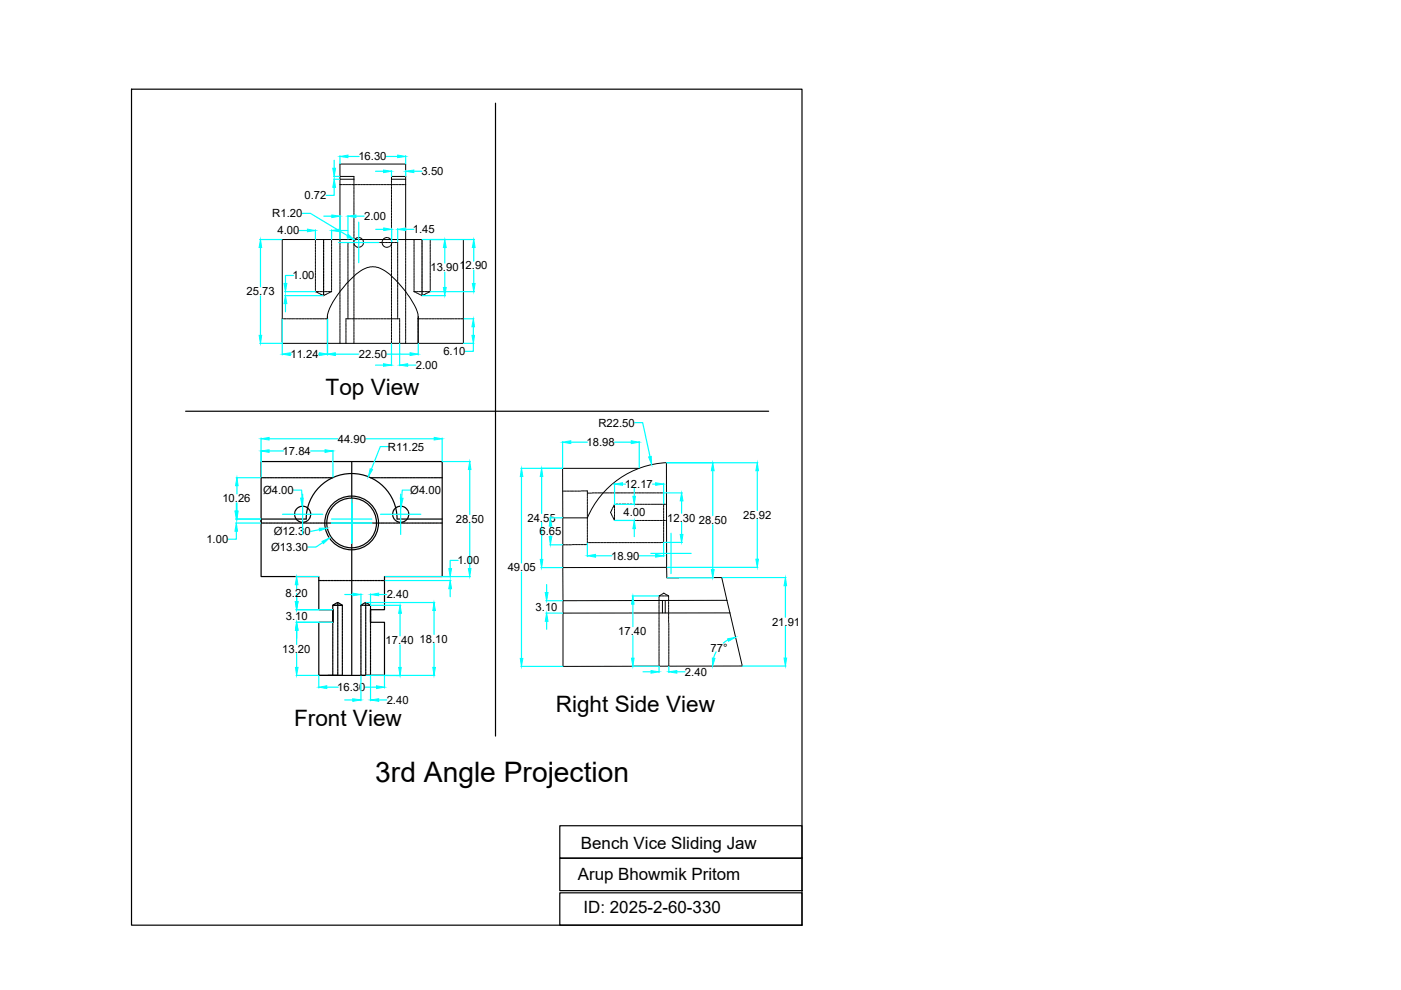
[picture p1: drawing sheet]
<svg xmlns="http://www.w3.org/2000/svg" width="297mm" height="210mm" viewBox="0 0 297 210" stroke-linecap="round" stroke-linejoin="round" font-family="sans-serif">
<!-- layer: 0 -->
<g fill="none" stroke="#000" stroke-width=".25">
<path d="M27.9 18.9h142.1v177.3h-142.1zM105.1 21.9v134.2M39.4 87.2h123.6M55.4 97.9h38.4v24.3h-12.3v7.1h-2.9v2.6h2.9v11.3h-13.9v-11.3h3v-2.6h-3v-7.1h-12.2zM55.4 110.1l9.5-.1a9.6 9.6 0 0 1 9.7-9.6 9.6 9.6 0 0 1 9.6 9.6l9.6 .1M118.7 175.1h51.3v6.8h-51.3zM118.7 189.3h51.3v6.9h-51.3zM118.7 182h51.3v6.8h-51.3z"/>
<circle cx="74.6" cy="110.9" r="5.7"/>
<circle cx="74.6" cy="110.9" r="5.3"/>
</g>
<!-- layer: shade -->
<g fill="none" stroke="#000" stroke-width=".25">
<path d="M68.6 50.8v.1M68.6 51v.2M68.6 51.3v.2M68.6 51.6v.2M68.6 52v.2M68.6 52.3v.2M68.6 52.6v.2M68.6 52.9v.3M68.6 53.2v.3M68.6 53.6v.2M68.6 53.9v.2M68.6 54.2v.2"/>
<path d="M68.6 54.5v.3M68.6 54.8v.3M68.6 55.2v.2M68.6 55.5v.2M68.6 55.8v.2M68.6 56.1v.2M68.6 56.5v.2M68.6 56.8v.2M68.6 57.1v.2M68.6 57.4v.2M68.6 57.7v.2M68.6 58.1v.2"/>
<path d="M68.6 58.4v.2M68.6 58.7v.2M68.6 59v.3M68.6 59.3v.2M68.6 59.7v.2M68.6 60v.2M89.5 50.8v.1M89.5 51v.2M89.5 51.3v.2M89.5 51.6v.2M89.5 52v.2M89.5 52.3v.2"/>
<path d="M89.5 52.6v.2M89.5 52.9v.3M89.5 53.2v.3M89.5 53.6v.2M89.5 53.9v.2M89.5 54.2v.2M89.5 54.5v.3M89.5 54.8v.3M89.5 55.2v.2M89.5 55.5v.2M89.5 55.8v.2M89.5 56.1v.2"/>
<path d="M89.5 56.5v.2M89.5 56.8v.2M89.5 57.1v.2M89.5 57.4v.2M89.5 57.7v.2M89.5 58.1v.2M89.5 58.4v.2M89.5 58.7v.2M89.5 59v.3M89.5 59.3v.2M89.5 59.7v.2M89.5 60v.2"/>
<path d="M68.6 60.3v.2M68.6 60.6v.3M68.6 60.9v.3M68.6 61.3v.2M68.6 61.6v.2M68.6 61.9v.2M68.6 62.2v.3M68.6 62.6v.1M89.5 60.3v.2M89.5 60.6v.3M89.5 60.9v.3M89.5 61.3v.2"/>
<path d="M89.5 61.6v.2M89.5 61.9v.2M89.5 62.2v.3M89.5 62.6v.1M55.4 97.9v3.4h.1M74.6 97.9v45.3M55.4 110.1v.8h.2M55.7 101.3h.2M55.7 110.9h.2M56 101.3h.2M56 110.9h.2M56.3 101.3h.2"/>
<path d="M56.3 110.9h.2M56.6 110.9h.2M56.6 101.3h.2M56.9 101.3h.2M57 110.9h.2M57.3 110.9h.2M57.3 101.3h.2M57.6 101.3h.2M57.6 110.9h.2M57.9 101.3h.2M57.9 110.9h.3M58.2 110.9h.2"/>
<path d="M58.2 101.3h.2M58.5 101.3h.2M58.6 110.9h.2M58.9 110.9h.2M58.9 101.3h.2M59.2 101.3h.2M59.2 110.9h.2M59.5 101.3h.2M59.5 110.9h.3M59.8 101.3h.3M59.8 110.9h.3M60.1 101.3h.3"/>
<path d="M60.2 110.9h.2M60.5 110.9h.2M60.5 101.3h.2M60.8 101.3h.2M60.8 110.9h.2M61.1 110.9h.3M61.1 101.3h.2M61.4 101.3h.2M61.5 110.9h.2M61.8 101.3h.2M61.8 110.9h.2M62.1 110.9h.2"/>
<path d="M62.1 101.3h.2M62.4 101.3h.2M62.4 110.9h.2M62.5 108.7v.3M62.5 109v.2M62.5 109.4l.1 .1M62.6 108.4l-.1 .2M62.6 109.7l.1 .1M62.7 108.1l-.1 .2M62.7 109.9l.2 .2M62.7 110.9h.2M62.7 101.3h.2"/>
<path d="M62.9 107.9l-.1 .2M62.9 110.2l.2 .1M63 101.3h.2M63.1 110.9h.2M63.1 107.7l-.1 .1M63.1 110.4l.2 .1M63.4 101.3h.2M63.4 107.5l-.2 .1M63.4 110.9h.2M63.4 110.6h.2M63.7 101.3h.2M63.7 107.4l-.2 .1"/>
<path d="M63.7 110.9h.2M63.7 110.7h.2M64 107.3l-.2 .1M64 101.3h.2M64 110.9h.2M64 110.7h.2M64.1 107.3h.2M64.3 110.9h.2M64.3 101.3h.2M64.4 107.3l.2 .1M64.5 110.7h-.2M64.6 101.3h.2"/>
<path d="M64.7 110.9h.2M64.7 107.4l.2 .1M64.8 110.6l-.2 .1M65 110.9h.2M65 101.3h.2M65 107.6l.2 .1M65.1 110.4l-.2 .2M65.3 107.7l.1 .2M65.3 101.3h.2M65.3 110.9h.2M65.3 110.3l-.1 .1M65.5 108l.1 .1"/>
<path d="M65.6 110l-.2 .2M65.6 101.3h.2M65.6 110.9h.3M65.6 108.2l.2 .2M65.7 109.7l-.1 .2M65.8 108.5l.1 .2M65.8 109.4v.2M65.9 108.8v.2M65.9 109.1v.2M65.9 110.9h.3M65.9 101.3h.3M66.2 101.3h.2"/>
<path d="M66.3 110.9h.2M66.6 110.9h.2M66.6 101.3h.2M66.9 101.3h.2M66.9 110.9h.2M67.2 110.9h.3M67.2 101.3h.2M67.5 101.3h.2M67.5 110.9h.3M67.8 101.3h.3M67.9 110.9h.2M68.2 110.9h.2"/>
<path d="M68.2 101.3h.2M68.5 101.3h.2M68.5 110.9h.2M68.8 110.9h.2M68.8 101.3h.2M69.1 101.3h.2M69.2 110.9h.2M69.5 101.3h.2M69.5 110.9h.2M69.8 101.3h.2M69.8 110.9h.2M70.1 101.3h.2"/>
<path d="M70.1 110.9h.2M70.4 110.9h.2M70.4 101.3h.2M70.8 110.9h.2M71.1 110.9h.2M71.4 110.9h.2M71.7 110.9h.3M72 110.9h.2M72.4 110.9h.2M72.7 110.9h.2M73 110.9h.2M73.3 110.9h.3"/>
<path d="M73.6 110.9h.3M74 110.9h.2M74.3 110.9h.2M74.6 110.9h.2M74.9 110.9h.2M75.3 110.9h.2M75.6 110.9h.2M75.9 110.9h.2M76.2 110.9h.2M76.5 110.9h.2M76.9 110.9h.2M77.2 110.9h.2"/>
<path d="M77.5 110.9h.2M77.8 110.9h.2M78.1 110.9h.2M78.5 110.9h.2M78.5 101.3h.2M78.8 110.9h.2M78.8 101.3h.2M79.1 110.9h.2M79.1 101.3h.3M79.4 110.9h.3M79.4 101.3h.3M79.7 110.9h.3"/>
<path d="M79.8 101.3h.2M80.1 110.9h.2M80.1 101.3h.2M80.4 110.9h.2M80.4 101.3h.2M80.7 110.9h.2M80.8 101.3h.2M81 110.9h.3M81.1 101.3h.2M81.4 110.9h.2M81.4 101.3h.2M81.7 110.9h.2"/>
<path d="M81.7 101.3h.2M82 110.9h.2M82 101.3h.2M82.3 110.9h.2M82.3 101.3h.3M82.6 110.9h.2M82.7 101.3h.2M83 110.9h.2M83 101.3h.2M83.3 109v.2M83.3 108.7v.3M83.3 109.4v.1"/>
<path d="M83.3 110.9h.2M83.3 101.3h.2M83.4 108.4l-.1 .2M83.4 109.7l.1 .1M83.5 108.1l-.1 .2M83.5 109.9l.1 .2M83.6 110.9h.2M83.6 101.3h.2M83.7 107.9l-.1 .2M83.7 110.2l.1 .1M83.9 107.7l-.1 .1M83.9 110.9h.2"/>
<path d="M83.9 110.4l.2 .1M83.9 101.3h.2M84.2 107.5l-.2 .1M84.2 110.6h.2M84.2 110.9h.2M84.3 101.3h.2M84.5 107.4l-.2 .1M84.5 110.7h.2M84.6 110.9h.2M84.6 101.3h.2M84.8 107.3l-.2 .1M84.8 110.7h.2"/>
<path d="M84.9 110.9h.2M84.9 107.3h.2M84.9 101.3h.2M85.2 107.3l.2 .1M85.2 110.9h.2M85.2 101.3h.3M85.3 110.7h-.2M85.5 107.4l.2 .1M85.5 110.9h.3M85.5 101.3h.3M85.6 110.6l-.2 .1M85.8 107.6l.2 .1"/>
<path d="M85.8 110.9h.2M85.9 101.3h.2M85.9 110.4l-.2 .2M86 107.7l.2 .2M86.1 110.3l-.1 .1M86.2 110.9h.2M86.2 101.3h.2M86.3 108l.1 .1M86.3 110l-.1 .2M86.5 110.9h.2M86.5 108.2l.1 .2M86.5 109.7l-.1 .2"/>
<path d="M86.5 101.3h.2M86.6 108.5v.2M86.6 109.4v.2M86.6 108.8l.1 .2M86.6 109.1v.2M86.8 110.9h.2M86.9 101.3h.2M87.2 110.9h.2M87.2 101.3h.2M87.4 110.9h.3M87.5 101.3h.2M87.8 110.9h.2"/>
<path d="M87.8 101.3h.2M88.1 110.9h.2M88.1 101.3h.2M88.4 110.9h.2M88.5 101.3h.2M88.7 110.9h.2M88.8 101.3h.2M89.1 110.9h.2M89.1 101.3h.2M89.4 110.9h.2M89.4 101.3h.2M89.7 110.9h.2"/>
<path d="M89.7 101.3h.2M90 110.9h.2M90 101.3h.2M90.3 110.9h.2M90.4 101.3h.2M90.7 110.9h.2M90.7 101.3h.2M91 110.9h.2M91 101.3h.2M91.3 110.9h.2M91.3 101.3h.3M91.6 110.9h.2"/>
<path d="M91.6 101.3h.2M91.9 110.9h.2M92 101.3h.2M92.3 110.9h.2M92.3 101.3h.2M92.6 110.9h.2M92.6 101.3h.2M92.9 110.9h.2M92.9 101.3h.3M93.2 110.9h.3M93.2 101.3h.3M93.5 110.9h.3"/>
<path d="M93.6 101.3h.2M67.6 123.1h.2M67.9 123.1h.2M68.2 123.1h.2M68.5 123.1h.2M68.8 123.1h.2M69.2 123.1h.2M69.5 123.1h.2M69.8 123.1h.2M70.1 123.1h.2M70.4 123.1h.2M70.6 128.5v-.2h2v.2"/>
<path d="M70.6 128.6v.2M70.6 128.9v.2M70.6 129.2v.2M70.6 129.6v.2M70.6 129.9v.2M70.6 130.2v.2M70.6 130.5v.3M70.6 130.8v.2M70.6 131.2v.2M70.6 131.5v.2M70.6 131.8v.2M70.6 132.2v.2"/>
<path d="M70.6 132.4v.3M70.6 132.8v.2M70.6 133.1v.2M70.6 133.4v.2M70.6 133.8v.2M70.6 134.1v.2M70.6 134.4v.2M70.6 134.7v.2M70.6 135v.2M70.6 135.3v.3M70.6 135.7v.2M70.6 136v.2"/>
<path d="M70.6 136.3v.2M70.6 136.6v.2M70.6 136.9v.2M70.6 137.3v.2M70.6 137.6v.2M70.6 137.9v.2M70.6 138.2v.3M70.6 138.5v.3M70.6 138.9v.2M70.6 139.2v.2M70.6 139.5v.2M70.6 139.9v.2"/>
<path d="M70.6 129.3v2.6M70.8 128.2l-.2 .1h.1M70.8 123.1h.2M70.9 128.3h.2M71 128l-.1 .2M71.1 123.1h.2M71.1 128.3h.3M71.3 127.9l-.2 .1M71.4 127.8l.2-.1v.2M71.4 123.1h.2M71.5 128.3h.2M71.6 128v.2"/>
<path d="M71.6 128.3v.2M71.6 128.6v.2M71.6 128.9v.2M71.6 129.3v.2M71.6 129.6v.2M71.6 129.9v.2M71.6 130.2v.3M71.6 130.5v.3M71.6 130.9v.2M71.6 131.2v.2M71.6 131.5v.2M71.6 131.9v.2"/>
<path d="M71.6 132.2v.2M71.6 132.5v.2M71.6 132.8v.2M71.6 133.1v.2M71.6 133.4v.3M71.6 133.8v.2M71.6 134.1v.2M71.6 134.4v.2M71.6 134.7v.2M71.6 135v.2M71.6 135.4v.2M71.6 135.7v.2"/>
<path d="M71.6 136v.2M71.6 136.3v.3M71.6 136.6v.2M71.6 137v.2M71.6 137.3v.2M71.6 137.6v.2M71.6 138v.2M71.6 138.2v.3M71.6 138.6v.2M71.6 138.9v.2M71.6 139.2v.2M71.6 139.6v.2"/>
<path d="M71.6 139.9v.2M71.6 127.7l.2 .1M71.7 123.1h.3M71.8 128.3h.2M71.9 127.9l.1 .1M72 123.1h.2M72.1 128.3h.2M72.2 128l.1 .2M72.4 123.1h.2M72.4 128.2l.2 .1h-.2M72.6 128.6v.2M72.6 128.9v.2"/>
<path d="M72.6 129.2v.2M72.6 129.6v.2M72.6 129.9v.2M72.6 130.2v.2M72.6 130.5v.3M72.6 130.8v.2M72.6 131.2v.2M72.6 131.5v.2M72.6 131.8v.2M72.6 132.2v.2M72.6 132.4v.3M72.6 132.8v.2"/>
<path d="M72.6 133.1v.2M72.6 133.4v.2M72.6 133.8v.2M72.6 134.1v.2M72.6 134.4v.2M72.6 134.7v.2M72.6 135v.2M72.6 135.3v.3M72.6 135.7v.2M72.6 136v.2M72.6 136.3v.2M72.6 136.6v.2"/>
<path d="M72.6 136.9v.2M72.6 137.3v.2M72.6 137.6v.2M72.6 137.9v.2M72.6 138.2v.3M72.6 138.5v.3M72.6 138.9v.2M72.6 139.2v.2M72.6 139.5v.2M72.6 139.9v.2M72.7 123.1h.2M73 123.1h.2"/>
<path d="M73.3 123.1h.3M73.6 123.1h.3M74 123.1h.2M74.3 123.1h.2M74.6 123.1h.2M74.9 123.1h.2M75.3 123.1h.2M75.6 123.1h.2M75.9 123.1h.2M76.2 123.1h.2M76.5 123.1h.2M76.5 128.3v.2"/>
<path d="M76.5 128.6v.2M76.5 128.9v.2M76.5 129.2v.2M76.5 129.6v.2M76.5 129.9v.2M76.5 130.2v.2M76.5 130.5v.3M76.5 130.8v.2M76.5 131.2v.2M76.5 131.5v.2M76.5 131.8v.2M76.5 132.2v.2"/>
<path d="M76.5 132.4v.3M76.5 132.8v.2M76.5 133.1v.2M76.5 133.4v.2M76.5 133.8v.2M76.5 134.1v.2M76.5 134.4v.2M76.5 134.7v.2M76.5 135v.2M76.5 135.3v.3M76.5 135.7v.2M76.5 136v.2"/>
<path d="M76.5 136.3v.2M76.5 136.6v.2M76.5 136.9v.2M76.5 137.3v.2M76.5 137.6v.2M76.5 137.9v.2M76.5 138.2v.3M76.5 138.5v.3M76.5 138.9v.2M76.5 139.2v.2M76.5 139.5v.2M76.5 139.9v.2"/>
<path d="M76.7 128.2l-.2 .1h.2M76.8 128.3h.2M76.9 123.1h.2M77 128l-.2 .2M77.1 128.3h.2M77.2 123.1h.2M77.2 127.9l-.1 .1M77.4 128.3h.2M77.5 123.1h.2M77.5 128v.2M77.5 128.3v.2M77.5 128.6v.2"/>
<path d="M77.5 128.9v.2M77.5 129.3v.2M77.5 129.6v.2M77.5 129.9v.2M77.5 130.2v.3M77.5 130.5v.3M77.5 130.9v.2M77.5 131.2v.2M77.5 131.5v.2M77.5 131.9v.2M77.5 132.2v.2M77.5 132.5v.2"/>
<path d="M77.5 132.8v.2M77.5 133.1v.2M77.5 133.4v.3M77.5 133.8v.2M77.5 134.1v.2M77.5 134.4v.2M77.5 134.7v.2M77.5 135v.2M77.5 135.4v.2M77.5 135.7v.2M77.5 136v.2M77.5 136.3v.3"/>
<path d="M77.5 136.6v.2M77.5 137v.2M77.5 137.3v.2M77.5 137.6v.2M77.5 138v.2M77.5 138.2v.3M77.5 138.6v.2M77.5 138.9v.2M77.5 139.2v.2M77.5 139.6v.2M77.5 139.9v.2M77.5 127.7l-.2 .1"/>
<path d="M77.7 127.8l-.2-.1v.2M77.8 128.3h.2M77.8 127.9l.2 .1M77.8 123.1h.2M78.1 128.3h.2M78.1 128l.2 .2M78.1 123.1h.2M78.4 128.2l.2 .1h-.2M78.5 123.1h.2M78.6 128.3v.2M78.6 128.6v.2M78.6 128.9v.2"/>
<path d="M78.6 129.2v2.8M78.6 132.2v.2M78.6 132.4v.3M78.6 132.8v.2M78.6 133.1v.2M78.6 133.4v.2M78.6 133.8v.2M78.6 134.1v.2M78.6 134.4v.2M78.6 134.7v.2M78.6 135v.2M78.6 135.3v.3"/>
<path d="M78.6 135.7v.2M78.6 136v.2M78.6 136.3v.2M78.6 136.6v.2M78.6 136.9v.2M78.6 137.3v.2M78.6 137.6v.2M78.6 137.9v.2M78.6 138.2v.3M78.6 138.5v.3M78.6 138.9v.2M78.6 139.2v.2"/>
<path d="M78.6 139.5v.2M78.6 139.9v.2M78.8 123.1h.2M79.1 123.1h.2M79.4 123.1h.3M79.7 123.1h.3M80.1 123.1h.2M80.4 123.1h.2M80.7 123.1h.2M81 123.1h.3M81.4 123.1h.1M70.6 143v.2h-3"/>
<path d="M70.6 140.2v.2M70.6 140.5v.2M70.6 140.8v.2M70.6 141.1v.2M70.6 141.5v.2M70.6 141.8v.2M70.6 142.1v.2M70.6 142.4v.2M70.6 142.7v.2M71.6 143.1v.1h-2.1M71.6 140.2v.2M71.6 140.5v.2"/>
<path d="M71.6 140.8v.2M71.6 141.1v.3M71.6 141.5v.2M71.6 141.8v.2M71.6 142.1v.2M71.6 142.4v.2M71.6 142.7v.2M72.6 143v.2h-2M72.6 140.2v.2M72.6 140.5v.2M72.6 140.8v.2M72.6 141.1v.2"/>
<path d="M72.6 141.5v.2M72.6 141.8v.2M72.6 142.1v.2M72.6 142.4v.2M72.6 142.7v.2M76.5 143v.2h2.1M76.5 140.2v.2M76.5 140.5v.2M76.5 140.8v.2M76.5 141.1v.2M76.5 141.5v.2M76.5 141.8v.2"/>
<path d="M76.5 142.1v.2M76.5 142.4v.2M76.5 142.7v.2M77.5 143.2h1.1M77.5 140.2v.2M77.5 140.5v.2M77.5 140.8v.2M77.5 141.1v.3M77.5 141.5v.2M77.5 141.8v.2M77.5 142.1v.2M77.5 142.4v.2"/>
<path d="M77.5 142.7v.2M77.5 143.1v.1M78.6 140.2v.2M78.6 140.5v.2M78.6 140.8v.2M78.6 141.1v.2M78.6 141.5v.2M78.6 141.8v.2M78.6 142.1v.2M78.6 142.4v.2M78.6 142.7v.2M78.6 143v.2"/>
</g>
<!-- layer: 0 -->
<g fill="none" stroke="#000" stroke-width=".21">
<path d="M72.1 37.4h2.9v.6h-2.9M72.1 39.1h.1M72.3 39.1h.2M72.7 39.1h.2M73 39.1h.2M73.3 39.1h.2M73.6 39.1h.3M73.9 39.1h.3M74.3 39.1h.2M74.6 39.1h.2M74.9 39.1h.2M75.3 39.1h.2"/>
<path d="M75.6 39.1h.2M75.9 39.1h.2M76.2 39.1h.2M76.5 39.1h.2M76.9 39.1h.2M77.2 39.1h.2M77.5 39.1h.2M77.8 39.1h.2M78.1 39.1h.2M78.4 39.1h.3M78.8 39.1h.2M79.1 39.1h.2"/>
<path d="M79.4 39.1h.2M79.7 39.1h.3M80 39.1h.2M80.4 39.1h.2M80.7 39.1h.2M81 39.1h.2M81.4 39.1h.2M81.6 39.1h.3M82 39.1h.2M82.3 39.1h.2M82.6 39.1h.2M83 39.1h.2"/>
<path d="M83.3 39.1h.2M83.6 39.1h.2M83.9 39.1h.2M84.2 39.1h.2M84.6 39.1h.2M84.9 39.1h.2M85.2 39.1h.2M85.5 39.1h.2M85.8 39.1h.2M86 37.4h-3v.6h3M59.8 50.8h38.4v22h-38.4zM72.1 51v-16.2h13.9v16.2"/>
<path d="M72.1 51.1v.2M72.1 51.4v.2M72.1 51.7v.2M72.1 52.1v.2M72.1 52.4v.2M72.1 52.7v.2M72.1 53v.2M72.1 53.3v.2M72.1 53.7v.2M72.1 54v.2M72.1 54.3v.2M72.1 54.6v.2"/>
<path d="M72.1 54.9v.2M72.1 55.3v.2M72.1 55.6v.2M72.1 55.9v.2M72.1 56.2v.3M72.1 56.5v.3M72.1 56.9v.2M72.1 57.2v.2M72.1 57.5v.2M72.1 57.8v.2M72.1 58.2v.2M72.1 58.5v.2"/>
<path d="M72.1 58.8v.2M72.1 59.1v.2M72.1 59.4v.2M72.1 59.8v.2M86 51.1v.2M86 51.4v.2M86 51.7v.2M86 52.1v.2M86 52.4v.2M86 52.7v.2M86 53v.2M86 53.3v.2"/>
<path d="M86 53.7v.2M86 54v.2M86 54.3v.2M86 54.6v.2M86 54.9v.2M86 55.3v.2M86 55.6v.2M86 55.9v.2M86 56.2v.3M86 56.5v.3M86 56.9v.2M86 57.2v.2"/>
<path d="M86 57.5v.2M86 57.8v.2M86 58.2v.2M86 58.5v.2M86 58.8v.2M86 59.1v.2M86 59.4v.2M86 59.8v.2M59.8 67.6h.3M60.2 67.6h.2M60.5 67.6h.2M60.8 67.6h.2"/>
<path d="M61.2 67.6h.2M61.5 67.6h.2M61.8 67.6h.2M62.1 67.6h.2M62.4 67.6h.2M62.8 67.6h.2M63.1 67.6h.2M63.4 67.6h.2M63.7 67.6h.2M64 67.6h.2M64.3 67.6h.2M64.7 67.6h.2"/>
<path d="M65 67.6h.2M65.3 67.6h.2M65.6 67.6h.3M65.9 67.6h.3M66.3 67.6h.2M66.6 67.6h.2M66.9 67.6h.2M67.3 67.6h.2M67.5 67.6h.3M67.9 67.6h.2M68.2 67.6h.2M68.5 67.6h.2"/>
<path d="M68.9 67.6h.2M69.4 72.8l.1-6.1a19.7 19.7 0 0 1 7.4-9.5 4.4 4.4 0 0 1 5.3 .6 20 20 0 0 1 6.4 8.9l.1 6.1M69.4 67.4l.1 .2h-.3M72.1 60.1v.2M72.1 60.4v.2M72.1 60.7v.2M72.1 61v.2M72.1 61.4v.2M72.1 61.7v.2M72.1 62v.2M72.1 62.3v.3M72.1 62.6v.3"/>
<path d="M72.1 63v.2M72.1 63.3v.2M72.1 63.6v.2M72.1 63.9v.2M72.1 64.2v.3M72.1 64.6v.2M72.1 64.9v.2M72.1 65.2v.2M72.1 65.5v.2M72.1 65.9v.2M72.1 66.2v.2M72.1 66.5v.2"/>
<path d="M72.1 66.8v.2M72.1 67.1v.2M72.1 67.5v.2M72.1 67.8v.2M72.1 68.1v.2M72.1 68.4v.3M72.1 68.7v.2M72.1 69.1v.2M72.1 69.4v.2M72.1 69.7v.2M72.1 70v.3M72.1 70.3v.3"/>
<path d="M72.1 70.7v.2M72.1 71v.2M72.1 71.3v.2M72.1 71.6v.2M72.1 72v.2M72.1 72.3v.2M72.1 72.6v.2M86 60.1v.2M86 60.4v.2M86 60.7v.2M86 61v.2M86 61.4v.2"/>
<path d="M86 61.7v.2M86 62v.2M86 62.3v.3M86 62.6v.3M86 63v.2M86 63.3v.2M86 63.6v.2M86 63.9v.2M86 64.2v.3M86 64.6v.2M86 64.9v.2M86 65.2v.2"/>
<path d="M86 65.5v.2M86 65.9v.2M86 66.2v.2M86 66.5v.2M86 66.8v.2M86 67.1v.2M86 67.5v.2M86 67.8v.2M86 68.1v.2M86 68.4v.3M86 68.7v.2M86 69.1v.2"/>
<path d="M86 69.4v.2M86 69.7v.2M86 70v.3M86 70.3v.3M86 70.7v.2M86 71v.2M86 71.3v.2M86 71.6v.2M86 72v.2M86 72.3v.2M86 72.6v.2M88.6 67.6h.3"/>
<path d="M88.6 67.4v.3M88.6 67.8v.3M88.6 68.1v.3M88.6 68.5v.2M88.6 68.8v.2M88.6 69.1v.2M88.6 69.5v.2M88.6 69.8v.2M88.6 70.1v.2M88.6 70.4v.2M88.6 70.7v.2M88.6 71.1v.2"/>
<path d="M88.6 71.4v.2M88.6 71.7v.2M88.6 72v.2M88.6 72.3v.2M88.6 72.6v.2M89 67.6h.2M89.4 67.6h.2M89.6 67.6h.3M90 67.6h.2M90.3 67.6h.2M90.6 67.6h.2M91 67.6h.2"/>
<path d="M91.3 67.6h.2M91.6 67.6h.2M91.9 67.6h.2M92.2 67.6h.2M92.6 67.6h.2M92.9 67.6h.2M93.2 67.6h.2M93.5 67.6h.2M93.8 67.6h.3M94.1 67.6h.3M94.5 67.6h.2M94.8 67.6h.2"/>
<path d="M95.1 67.6h.2M95.4 67.6h.3M95.7 67.6h.3M96.1 67.6h.2M96.4 67.6h.2M96.7 67.6h.2M97.1 67.6h.2M97.4 67.6h.2M97.7 67.6h.2M98 67.6h.2M135.5 99.3h-16.2v10.5M119.3 109.8h5.2"/>
<path d="M119.3 109.8v10.5M124.5 109.8a19.2 19.2 0 0 1 16.8-11.7v22.2M119.3 120.3l.1 7.1M119.4 127.4v13.9l38-.1-2.6-11.3M140.4 127.3v2.6M141 127.3v2.6M141.3 120.3h-22M141.3 120.3l.1 2.2h11.6l1.1 4.8M154.1 127.3l-34.7 .1M154.1 127.3l.7 2.6M154.8 129.9l-35.4 .1"/>
</g>
<!-- layer: shade -->
<g fill="none" stroke="#000" stroke-width=".21">
<path d="M75 38v.3M75 38.3v.3M75 38.7v.2M75 39v.2M75 39.3v.2M75 39.7v.2M75 39.9v.3M83 38v.3M83 38.3v.3M83 38.7v.2M83 39v.2M83 39.3v.2"/>
<path d="M83 39.7v.2M83 39.9v.3M66.9 50.8v.2M66.9 51v.3M66.9 51.4v.2M66.9 51.7v.2M66.9 52v.2M66.9 52.4v.2M66.9 52.6v.3M66.9 53v.2M66.9 53.3v.2M66.9 53.6v.2"/>
<path d="M66.9 54v.2M66.9 54.3v.2M66.9 54.6v.2M66.9 54.9v.2M66.9 55.2v.2M66.9 55.5v.3M66.9 55.9v.2M66.9 56.2v.2M66.9 56.5v.2M66.9 56.8v.3M66.9 57.1v.2M66.9 57.5v.2"/>
<path d="M66.9 57.8v.2M66.9 58.1v.2M66.9 58.4v.3M66.9 58.7v.3M66.9 59.1v.2M66.9 59.4v.2M66.9 59.7v.2M70.3 50.8v.2M70.3 51v.3M70.3 51.4v.2M70.3 51.7v.2M70.3 52v.2"/>
<path d="M70.3 52.4v.2M70.3 52.6v.3M70.3 53v.2M70.3 53.3v.2M70.3 53.6v.2M70.3 54v.2M70.3 54.3v.2M70.3 54.6v.2M70.3 54.9v.2M70.3 55.2v.2M70.3 55.5v.3M70.3 55.9v.2"/>
<path d="M70.3 56.2v.2M70.3 56.5v.2M70.3 56.8v.3M70.3 57.1v.2M70.3 57.5v.2M70.3 57.8v.2M70.3 58.1v.2M70.3 58.4v.3M70.3 58.7v.3M70.3 59.1v.2M70.3 59.4v.2M70.3 59.7v.2"/>
<path d="M73.8 51.7v.2M73.8 52v.2M73.8 52.3v.2M73.8 52.6v.3M73.8 52.9v.3M73.8 53.3v.2M73.8 53.6v.2M73.8 53.9v.2M73.8 54.3v.2M73.8 54.6v.2M73.8 54.9v.2M73.8 55.2v.2"/>
<path d="M73.8 55.5v.2M73.8 55.9v.2M73.8 56.2v.2M73.8 56.5v.2M73.8 56.8v.2M73.8 57.1v.2M73.8 57.5v.2M73.8 57.8v.2M73.8 58.1v.2M73.8 58.4v.2M73.8 58.7v.3M73.8 59v.3"/>
<path d="M73.8 59.4v.2M73.8 59.7v.2M74 51.4h-.2v.2M74.1 51.4h.2M74.5 51.4h.2M74.7 51.4h.3M75 51.4v.2M75 40.3v.2M75 40.6v.2M75 40.9v.2M75 41.3v.2M75 41.6v.2"/>
<path d="M75 41.9v.2M75 42.2v.2M75 42.5v.2M75 42.9v.2M75 43.2v.2M75 43.5v.2M75 43.8v.2M75 44.1v.3M75 44.4v.2M75 44.8v.2M75 45.1v.2M75 45.4v.2"/>
<path d="M75 45.7v.3M75 46v.3M75 46.4v.2M75 46.7v.2M75 47v.2M75 47.4v.2M75 47.7v.2M75 48v.2M75 48.3v.2M75 48.6v.2M75 49v.2M75 49.3v.2"/>
<path d="M75 49.6v.2M75 49.9v.2M75 50.2v.2M75 50.5v.3M75 50.9v.2M75 51.7v.2M75 52v.2M75 52.4v.2M75 52.7v.2M75 53v.2M75 53.3v.2M75 53.6v.2"/>
<path d="M75 54v.2M75 54.3v.2M75 54.6v.2M75 54.9v.2M75 55.2v.2M75 55.6v.2M75 55.9v.2M75 56.2v.2M75 56.5v.3M75 56.8v.3M75 57.2v.2M75 57.5v.2"/>
<path d="M75 57.8v.2M75 58.1v.2M75 58.4v.3M75 58.8v.2M75 59.1v.2M75 59.4v.2M75 59.7v.2M75.1 51.1l-.1 .2M75.1 51.7l.1 .2M75.1 51.4h.2M75.2 50.8l-.1 .2M75.2 52l.2 .2"/>
<path d="M75.4 51.4h.2M75.4 50.6l-.1 .1M75.5 52.2l.1 .2M75.7 50.4l-.2 .1M75.7 52.4h.2M75.7 51.4h.2M76.1 50.4h-.3M76.1 51.4h.2M76.1 50.4h.3M76.3 52.4h-.2M76.4 51.4h.2M76.4 50.4l.3 .2"/>
<path d="M76.6 52.3l-.2 .1M76.7 51.4h.2M76.7 50.7l.2 .1M76.8 52.1l-.1 .1M76.9 50.9l.1 .2M77 51.8l-.1 .2M77 51.4h.2M77 51.2l.1 .2M77.1 51.5l-.1 .2M77.3 51.4h.2M77.7 51.4h.2M78 51.4h.2"/>
<path d="M78.3 51.4h.2M78.6 51.4h.2M78.9 51.4h.2M79.2 51.4h.2M79.6 51.4h.2M79.9 51.4h.2M80.2 51.4h.2M80.5 51.4h.3M80.8 51.4h.3M81 51.4l.1 .2M81.1 51.1l-.1 .2M81.1 51.7v.2"/>
<path d="M81.2 51.4h.2M81.2 50.8l-.1 .2M81.2 52l.2 .2M81.4 50.6l-.1 .1M81.4 52.2l.2 .2M81.5 51.4h.2M81.7 50.4l-.2 .1M81.7 52.4h.2M81.8 51.4h.2M82 50.4h-.2M82.2 50.4h.2M82.2 51.4h.2"/>
<path d="M82.2 52.4h-.2M82.5 50.4l.1 .2M82.5 51.4h.2M82.5 52.3l-.1 .1M82.7 50.7l.2 .1M82.8 52.1l-.1 .1M82.8 51.4h.2M82.9 50.9l.1 .2M83 51.8l-.1 .2M83 40.3v.2M83 40.6v.2M83 40.9v.2"/>
<path d="M83 41.3v.2M83 41.6v.2M83 41.9v.2M83 42.2v.2M83 42.5v.2M83 42.9v.2M83 43.2v.2M83 43.5v.2M83 43.8v.2M83 44.1v.3M83 44.4v.2M83 44.8v.2"/>
<path d="M83 45.1v.2M83 45.4v.2M83 45.7v.3M83 46v.3M83 46.4v.2M83 46.7v.2M83 47v.2M83 47.4v.2M83 47.7v.2M83 48v.2M83 48.3v.2M83 48.6v.2"/>
<path d="M83 49v.2M83 49.3v.2M83 49.6v.2M83 49.9v.2M83 50.2v.2M83 50.5v.3M83 50.9v.2M83 51.7v.2M83 52v.2M83 52.4v.2M83 52.7v.2M83 53v.2"/>
<path d="M83 53.3v.2M83 53.6v.2M83 54v.2M83 54.3v.2M83 54.6v.2M83 54.9v.2M83 55.2v.2M83 55.6v.2M83 55.9v.2M83 56.2v.2M83 56.5v.3M83 56.8v.3"/>
<path d="M83 57.2v.2M83 57.5v.2M83 57.8v.2M83 58.1v.2M83 58.4v.3M83 58.8v.2M83 59.1v.2M83 59.4v.2M83 59.7v.2M83 51.2v.2M83 51.5v.2M83.1 51.4h.2"/>
<path d="M83.4 51.4h.2M83.8 51.4h.2M84.1 51.4h.2v.2M84.3 51.7v.2M84.3 52v.2M84.3 52.3v.2M84.3 52.6v.3M84.3 52.9v.3M84.3 53.3v.2M84.3 53.6v.2M84.3 53.9v.2M84.3 54.3v.2"/>
<path d="M84.3 54.6v.2M84.3 54.9v.2M84.3 55.2v.2M84.3 55.5v.2M84.3 55.9v.2M84.3 56.2v.2M84.3 56.5v.2M84.3 56.8v.2M84.3 57.1v.2M84.3 57.5v.2M84.3 57.8v.2M84.3 58.1v.2"/>
<path d="M84.3 58.4v.2M84.3 58.7v.3M84.3 59v.3M84.3 59.4v.2M84.3 59.7v.2M87.8 50.8v.2M87.8 51v.3M87.8 51.4v.2M87.8 51.7v.2M87.8 52v.2M87.8 52.4v.2M87.8 52.6v.3"/>
<path d="M87.8 53v.2M87.8 53.3v.2M87.8 53.6v.2M87.8 54v.2M87.8 54.3v.2M87.8 54.6v.2M87.8 54.9v.2M87.8 55.2v.2M87.8 55.5v.3M87.8 55.9v.2M87.8 56.2v.2M87.8 56.5v.2"/>
<path d="M87.8 56.8v.3M87.8 57.1v.2M87.8 57.5v.2M87.8 57.8v.2M87.8 58.1v.2M87.8 58.4v.3M87.8 58.7v.3M87.8 59.1v.2M87.8 59.4v.2M87.8 59.7v.2M91.2 50.8v.2M91.2 51v.3"/>
<path d="M91.2 51.4v.2M91.2 51.7v.2M91.2 52v.2M91.2 52.4v.2M91.2 52.6v.3M91.2 53v.2M91.2 53.3v.2M91.2 53.6v.2M91.2 54v.2M91.2 54.3v.2M91.2 54.6v.2M91.2 54.9v.2"/>
<path d="M91.2 55.2v.2M91.2 55.5v.3M91.2 55.9v.2M91.2 56.2v.2M91.2 56.5v.2M91.2 56.8v.3M91.2 57.1v.2M91.2 57.5v.2M91.2 57.8v.2M91.2 58.1v.2M91.2 58.4v.3M91.2 58.7v.3"/>
<path d="M91.2 59.1v.2M91.2 59.4v.2M91.2 59.7v.2M66.9 61.8h.2M66.9 61.8l.2 .1M66.9 60.1v.2M66.9 60.4v.2M66.9 60.7v.2M66.9 61v.2M66.9 61.3v.2M66.9 61.7v.1M67.2 61.8h.2"/>
<path d="M67.2 62l.2 .1M67.5 61.8h.2M67.5 62.1l.2 .1M67.8 62.3l.2 .1M67.8 61.8h.3M68.1 62.4l.2 .1M68.1 61.8h.3M68.4 62.6l.2 .1 .2-.1M68.5 61.8h.2M68.8 61.8h.2M69.1 61.8h.2M69.1 62.4l-.2 .1"/>
<path d="M69.4 62.3l-.2 .1M69.5 61.8h.2M69.7 62.1l-.2 .1M69.8 61.8h.2M70 62l-.2 .1M70.1 61.8h.2M70.3 61.8l-.3 .1M70.3 60.1v.2M70.3 60.4v.2M70.3 60.7v.2M70.3 61v.2M70.3 61.3v.2"/>
<path d="M70.3 61.7v.1M73.3 67.8v.3M73.3 68.1v.3M73.3 68.5v.2M73.3 68.8v.2M73.3 69.1v.2M73.3 69.5v.2M73.3 69.8v.2M73.3 70.1v.2M73.3 70.4v.2M73.3 70.7v.2M73.3 71.1v.2"/>
<path d="M73.3 71.4v.2M73.3 71.7v.2M73.3 72v.2M73.3 72.3v.2M73.3 72.6v.2M73.5 67.6l-.2 .1M73.6 67.6h.3M73.8 60v.2M73.8 60.4v.2M73.8 60.6v.3M73.8 61v.2M73.8 61.3v.2"/>
<path d="M73.8 61.6v.2M73.8 62v.2M73.8 62.3v.2M73.8 62.6v.2M73.8 62.9v.2M73.8 63.2v.2M73.8 63.6v.2M73.8 63.9v.2M73.8 64.2v.2M73.8 64.5v.2M73.8 64.8v.3M73.8 65.2v.2"/>
<path d="M73.8 65.5v.2M73.8 65.8v.2M73.8 66.1v.2M73.8 66.4v.3M73.8 66.7v.3M73.8 67.1v.2M73.8 67.4v.2M73.9 67.6h.3M74.3 67.6h.2M74.6 67.6h.2M74.9 67.6h.2M75 60.1v.2"/>
<path d="M75 60.4v.2M75 60.7v.2M75 61v.2M75 61.3v.2M75 61.7v.2M75 62v.2M75 62.3v.2M75 62.6v.3M75 62.9v.2M75 63.3v.2M75 63.6v.2M75 63.9v.2"/>
<path d="M75 64.2v.3M75 64.5v.3M75 64.9v.2M75 65.2v.2M75 65.5v.2M75 65.8v.2M75 66.2v.2M75 66.5v.2M75 66.8v.2M75 67.1v.2M75 67.4v.2M75 67.8v.2"/>
<path d="M75 68.1v.2M75 68.4v.2M75 68.7v.2M75 69v.2M75 69.4v.2M75 69.7v.2M75 70v.2M75 70.3v.3M75 70.6v.3M75 71v.2M75 71.3v.2M75 71.6v.2"/>
<path d="M75 71.9v.2M75 72.2v.3M75 72.6v.2M75.3 67.6h.2M75.6 67.6h.2M75.9 67.6h.2M76.2 67.6h.2M76.5 67.6h.2M76.9 67.6h.2M77.2 67.6h.2M77.5 67.6h.2M77.8 67.6h.2"/>
<path d="M78.1 67.6h.2M78.4 67.6h.3M78.8 67.6h.2M79.1 67.6h.2M79.4 67.6h.2M79.7 67.6h.3M80 67.6h.2M80.4 67.6h.2M80.7 67.6h.2M81 67.6h.2M81.4 67.6h.2M81.6 67.6h.3"/>
<path d="M82 67.6h.2M82.3 67.6h.2M82.6 67.6h.2M83 67.6h.2M83 60.1v.2M83 60.4v.2M83 60.7v.2M83 61v.2M83 61.3v.2M83 61.7v.2M83 62v.2M83 62.3v.2"/>
<path d="M83 62.6v.3M83 62.9v.2M83 63.3v.2M83 63.6v.2M83 63.9v.2M83 64.2v.3M83 64.5v.3M83 64.9v.2M83 65.2v.2M83 65.5v.2M83 65.8v.2M83 66.2v.2"/>
<path d="M83 66.5v.2M83 66.8v.2M83 67.1v.2M83 67.4v.2M83 67.8v.2M83 68.1v.2M83 68.4v.2M83 68.7v.2M83 69v.2M83 69.4v.2M83 69.7v.2M83 70v.2"/>
<path d="M83 70.3v.3M83 70.6v.3M83 71v.2M83 71.3v.2M83 71.6v.2M83 71.9v.2M83 72.2v.3M83 72.6v.2M83.3 67.6h.2M83.6 67.6h.2M83.9 67.6h.2M84.2 67.6h.2"/>
<path d="M84.3 60v.2M84.3 60.4v.2M84.3 60.6v.3M84.3 61v.2M84.3 61.3v.2M84.3 61.6v.2M84.3 62v.2M84.3 62.3v.2M84.3 62.6v.2M84.3 62.9v.2M84.3 63.2v.2M84.3 63.6v.2"/>
<path d="M84.3 63.9v.2M84.3 64.2v.2M84.3 64.5v.2M84.3 64.8v.3M84.3 65.2v.2M84.3 65.5v.2M84.3 65.8v.2M84.3 66.1v.2M84.3 66.4v.3M84.3 66.7v.3M84.3 67.1v.2M84.3 67.4v.2"/>
<path d="M84.6 67.6l.1 .1M84.7 67.8v.3M84.7 68.1v.3M84.7 68.5v.2M84.7 68.8v.2M84.7 69.1v.2M84.7 69.5v.2M84.7 69.8v.2M84.7 70.1v.2M84.7 70.4v.2M84.7 70.7v.2M84.7 71.1v.2"/>
<path d="M84.7 71.4v.2M84.7 71.7v.2M84.7 72v.2M84.7 72.3v.2M84.7 72.6v.2M87.8 61.8h.2M87.8 61.8l.2 .1M87.8 60.1v.2M87.8 60.4v.2M87.8 60.7v.2M87.8 61v.2M87.8 61.3v.2"/>
<path d="M87.8 61.7v.1M88.1 61.8h.2M88.1 62l.2 .1M88.4 62.1l.2 .1M88.4 61.8h.2M88.7 62.3l.2 .1M88.8 61.8h.2M89 62.4l.1 .1M89.1 61.8h.2M89.3 62.6l.2 .1 .2-.1M89.4 61.8h.2M89.7 61.8h.2"/>
<path d="M90 61.8h.2M90 62.4l-.2 .1M90.3 62.3l-.2 .1M90.3 61.8h.2M90.6 62.1l-.2 .1M90.7 61.8h.2M90.9 62l-.2 .1M91 61.8h.2M91.2 61.8l-.2 .1M91.2 60.1v.2M91.2 60.4v.2M91.2 60.7v.2"/>
<path d="M91.2 61v.2M91.2 61.3v.2M91.2 61.7v.1M119.3 104.1h.2M119.3 115.5h.2M119.6 104.1h.2M119.6 115.5h.2M119.9 104.1h.2M119.9 115.5h.2M120.2 104.1h.2M120.2 115.5h.2M120.5 104.1h.2"/>
<path d="M120.6 115.5h.2M120.8 104.1h.3M120.8 115.5h.3M121.1 104.1h.3M121.4 115.5h-.2M121.5 104.1h.2M121.5 115.5h.2M121.8 104.1h.2M121.8 115.5h.2M122.1 104.1h.2M122.2 115.5h.2M122.5 104.1h.2"/>
<path d="M122.5 115.5h.2M122.8 104.1h.2M122.8 115.5h.2M123.1 115.5h.2M123.3 104.1h-.2M123.4 104.1h.2M123.4 115.5h.2M123.7 104.1h.2M123.8 115.5h.2M124.1 104.1h.2M124.1 115.5h.2M124.4 104.1h.1v.2"/>
<path d="M124.5 104.4v.2M124.5 104.8v.2M124.5 105.1v.2M124.5 105.4v.2M124.5 105.7v.2M124.5 106v.2M124.5 106.4v.2M124.5 106.7v.2M124.5 107v.2M124.5 107.3v.3M124.5 107.6v.3M124.5 108v.2"/>
<path d="M124.5 108.3v.2M124.5 108.6v.2M124.5 108.9v.2M124.5 109.2v.3M124.5 109.6v.4M124.5 110.1v.2M124.5 110.4v.2M124.5 110.8v.2M124.5 111.1v.2M124.5 111.4v.2M124.5 111.7v.3M124.5 112v.3"/>
<path d="M124.5 112.4v.2M124.5 112.7v.2M124.5 113v.2M124.5 113.4v.2M124.5 113.7v.2M124.5 114v.2M124.5 114.3v.2M124.5 114.6v.2M124.5 114.9v.3M124.5 115.3v.2h-.1M124.5 104.5h.2M124.5 115h.2"/>
<path d="M124.8 104.5h.2M124.8 115h.2M125.1 104.5h.2M125.1 115h.3M125.5 115h.2M125.7 104.5h-.2M125.8 104.5h.2M125.8 115h.2M126.1 104.5h.2M126.1 115h.2M126.4 104.5h.2M126.4 115h.2"/>
<path d="M126.7 104.5h.2M126.7 115h.2M127 104.5h.3M127.1 115h.2M127.4 104.5h.2M127.4 115h.2M127.7 104.5h.2M127.7 115h.2M128 104.5h.2M128 115h.3M128.3 104.5h.3M128.3 115h.3"/>
<path d="M128.6 104.5h.2M128.7 115h.2M129 104.5h.2M129 115h.2M129.3 104.5h.2M129.3 115h.2M129.6 108.4l-.2 .3 .2 .2M129.6 109l.1 .2M129.6 104.5h.2M129.7 115h.2M129.7 108.1l-.1 .2M129.7 109.2l.1 .3"/>
<path d="M129.8 107.9l-.1 .1M129.9 109.5l.1 .3M129.9 104.5h.3M129.9 115h.3M130 107.6l-.1 .1M130 109.8l.1 .2M130.1 107.3l-.1 .2M130.2 110.1l.1 .2M130.2 104.5h.3M130.3 106.9v.2M130.3 107.3v.2M130.3 107.6v.2"/>
<path d="M130.3 107.9v.2M130.3 108.2v.2M130.3 108.5v.2M130.3 108.9v.2M130.3 109.2v.2M130.3 109.5v.2M130.3 109.8v.3M130.3 110.1v.2M130.3 106.9l-.1 .3M130.3 110.3h.2M130.3 106.9h.2M130.3 115h.2"/>
<path d="M130.6 110.3h.2M130.6 106.9h.2M130.6 104.5h.2M130.6 115h.2M130.9 110.3h.2M130.9 106.9h.2M130.9 104.5h.2M130.9 115h.2M131.2 110.3h.2M131.2 106.9h.2M131.2 104.5h.2M131.3 115h.2"/>
<path d="M131.5 110.3h.3M131.5 106.9h.2M131.6 104.5h.2M131.6 115h.2M131.9 110.3h.2M131.9 106.9h.2M131.9 104.5h.2M131.9 115h.2M132.2 106.9h.2M132.2 110.3h.2M132.2 104.5h.2M132.2 115h.2"/>
<path d="M132.5 110.3h.2M132.5 106.9h.2M132.5 104.5h.2M132.5 115h.2M132.8 110.3h.2M132.8 106.9h.2M132.8 104.5h.2M132.8 115h.2M133.1 110.3h.2M133.1 106.9h.2M133.2 104.5h.2M133.2 115h.2"/>
<path d="M133.5 110.3h.2M133.5 106.9h.2M133.5 104.5h.2M133.5 115h.2M133.8 106.9h.2M133.8 110.3h.2M133.8 104.5h.2M133.8 115h.2M134.1 110.3h.2M134.1 106.9h.2M134.1 104.5h.2M134.1 115h.3"/>
<path d="M134.4 110.3h.2M134.4 106.9h.2M134.4 104.5h.2M134.4 115h.2M134.7 110.3h.2M134.7 106.9h.2M134.7 104.5h.2M134.8 115h.2M135.1 110.3h.2M135.1 106.9h.2M135.1 104.5h.2M135.1 115h.2"/>
<path d="M135.4 110.3h.2M135.4 106.9h.2M135.4 104.5h.2M135.4 115h.2M135.7 110.3h.2M135.7 106.9h.2M135.7 104.5h.2M135.7 115h.3M136 106.9h.2M136 110.3h.3M136 104.5h.3M136 115h.3"/>
<path d="M136.3 110.3h.3M136.3 106.9h.3M136.3 104.5h.3M136.4 115h.2M136.7 110.3h.2M136.7 106.9h.2M136.7 104.5h.2M136.7 115h.2M137 110.3h.2M137 106.9h.2M137 104.5h.2M137 115h.2"/>
<path d="M137.3 110.3h.2M137.3 106.9h.2M137.3 104.5h.2M137.4 115h.2M137.6 106.9h.2M137.7 110.3h.2M137.7 104.5h.2M137.7 115h.2M138 110.3h.2M138 106.9h.2M138 104.5h.2M138 115h.2"/>
<path d="M138.3 110.3h.2M138.3 106.9h.2M138.3 104.5h.2M138.3 115h.2M138.6 110.3h.2M138.6 106.9h.2M138.6 104.5h.2M138.6 115h.2M138.9 110.3h.2M138.9 106.9h.2M138.9 104.5h.2M138.9 115h.3"/>
<path d="M139.2 110.3h.2M139.2 106.9h.2M139.3 104.5h.2M139.3 115h.2M139.6 110.3h.2M139.6 106.9h.2M139.6 104.5h.2M139.6 115h.2M139.9 106.9h.2M139.9 110.3h.2M139.9 104.5h.2M139.9 115h.2"/>
<path d="M140.2 110.3h.2M140.2 106.9h.2M140.2 104.5h.2M140.2 115h.2M140.5 104.5h.2v.2M140.5 110.3h.2v.3M140.7 104.8v.2M140.7 105.1v.2M140.7 105.4v.2M140.7 105.7v.2M140.7 106.1v.2M140.7 106.4v.2"/>
<path d="M140.7 106.7v.2h-.2M140.7 107v.2M140.7 107.3v.3M140.7 107.7v.2M140.7 108v.2M140.7 108.3v.2M140.7 108.6v.2M140.7 109v.2M140.7 109.3v.2M140.7 109.6v.3M140.7 110.1v.2M140.7 110.7v.2"/>
<path d="M140.7 111v.2M140.7 111.3v.2M140.7 111.7v.2M140.7 112v.2M140.7 112.3v.2M140.7 112.6v.2M140.7 112.9v.2M140.7 113.3v.2M140.7 113.6v.2M140.7 113.9v.2M140.7 114.2v.2M140.7 114.5v.3"/>
<path d="M140.7 114.8v.2h-.2M140.8 110.3h.2M140.8 106.9h.2M141.2 110.3h.1M141.2 106.9h.1M139.7 126.4h.2M139.7 126.4v.1M139.7 126.6v.3M139.7 127v.2M139.7 127.3v.2M139.7 127.6v.2M139.7 127.9v.2"/>
<path d="M139.7 128.3v.2M139.7 128.6v.2M139.7 128.9v.2M139.7 129.2v.2M139.7 129.5v.2M139.7 129.9v.2M139.7 130.2v.2M139.7 130.5v.2M139.7 130.8v.2M139.7 131.1v.2M139.7 131.5v.2M139.7 131.8v.2"/>
<path d="M139.7 132.1v.2M139.7 132.4v.3M139.7 132.7v.3M139.7 133.1v.2M139.7 133.4v.2M139.7 133.7v.2M139.7 134v.2M139.7 134.4v.2M139.7 134.7v.2M139.7 135v.2M139.7 135.3v.2M139.7 135.6v.2"/>
<path d="M139.7 136v.2M139.7 136.3v.2M139.7 136.6v.2M139.7 136.9v.2M139.7 137.2v.2M139.7 137.6v.2M139.7 137.9v.2M139.7 138.2v.2M139.7 138.5v.3M139.7 138.8v.3M139.7 139.2v.2M139.7 139.5v.2"/>
<path d="M139.7 139.8v.2M139.9 126.3l-.2 .1M140 126.4h.2M140.2 126.1l-.2 .1M140.3 126.4h.2M140.4 125.9l-.1 .2M140.5 125.9l.2-.1 .2 .1M140.6 126.4h.2M141 126.4h.2M141 125.9l.2 .2M141.3 126.4h.2M141.3 126.1l.2 .1"/>
<path d="M141.6 126.4h.2M141.6 126.3l.2 .1M141.8 126.4v.1M141.8 126.6v.3M141.8 126.9v.3M141.8 127.3v.2M141.8 127.6v.2M141.8 127.9v.2M141.8 128.3v.2M141.8 128.6v.2M141.8 128.9v.2M141.8 129.2v.2"/>
<path d="M141.8 129.5v.2M141.8 129.9v.2M141.8 130.2v.2M141.8 130.5v.2M141.8 130.8v.2M141.8 131.1v.2M141.8 131.5v.2M141.8 131.8v.2M141.8 132.1v.2M141.8 132.4v.2M141.8 132.7v.3M141.8 133.1v.2"/>
<path d="M141.8 133.4v.2M141.8 133.7v.2M141.8 134v.2M141.8 134.4v.2M141.8 134.6v.3M141.8 135v.2M141.8 135.3v.2M141.8 135.6v.2M141.8 136v.2M141.8 136.3v.2M141.8 136.6v.2M141.8 136.9v.2"/>
<path d="M141.8 137.2v.2M141.8 137.6v.2M141.8 137.9v.2M141.8 138.2v.2M141.8 138.5v.2M141.8 138.8v.3M141.8 139.2v.2M141.8 139.5v.2M141.8 139.8v.2M139.7 140.1v.2M139.7 140.4v.3M139.7 140.8v.2"/>
<path d="M139.7 141.1v.2M141.8 140.1v.2M141.8 140.4v.3M141.8 140.7v.3M141.8 141.1v.2"/>
</g>
<!-- layer: 0 -->
<g fill="none" stroke="#0ff" stroke-width=".25">
<path d="M70.7 37.4h1.3M70.7 38h1.3M70.9 39.7v1.7h-1.7M70.9 34v1.7M72.1 33v1.7M73.8 33.2h2.3M79.6 36.3h1.7M81.9 33.2h2.4M83 36.2v1.2M86 33v1.7M86 36.2v1.2M87.7 36.3h1.7"/>
<path d="M55.1 50.8h4.7M55.2 52.5v8.3M62.2 58.4h-1.7v1.7M63.4 48.9h1.8M64.1 45.2h1.7l7.9 4.8M66.9 48.7v2M68.7 45.8h1.6M70.3 48.7v2M71.8 51.4h8.5M72 48.9h1.7M72.1 45.7v5M73.8 45.7v5"/>
<path d="M75.5 45.8h1.7M76.1 47.1v8.6M79.7 48.6h1.7M83 48.5v2.8M84.3 48.5v2.8M86 48.6h1.7M89.5 50.8h11.1M94.3 52.5v3.3M94.3 57.7v3.2M100.4 52.5v2.9M100.4 57.3v2.8M55.1 72.8h4.7"/>
<path d="M55.2 62.7v8.4M59.8 67.6v7.7M60.4 62.7h8.1M60.4 61.8h6.4M60.5 64.4v1.7M61.5 75.1h.3M67.5 75.1h.2M69.5 67.6v7.7M71.1 75.1h5M79.6 77.4h1.7M82 75.1h4.9M83 72.8v4.7"/>
<path d="M84.7 72.8v4.7M86.4 77.4h1.8M88.7 72.8v2.5M89.5 62.7h5M91.3 61.8h9.3M98.3 72.8h2.2M98.3 67.6h2.2M100.4 72.8v1.7h-1.8M100.4 69.3v1.8M55.4 92.9v8.3M57.1 93h14.5M57.1 95.6h3"/>
<path d="M65.9 95.6h3M70.6 95.5v5.7M77.5 93h14.6M82.3 94.7h-1.7l-1.9 4.8M93.8 92.9v4.9M93.8 97.9h5.9M99.6 99.6v9.5M119.3 93.6v5.7h-8.9M121 93.8h3.5M130.3 93.8h3.5M134.5 89.6h1.8l1.5 7.2M135.5 93.6v5.6"/>
<path d="M141.4 98.1h19.3M151.1 99.8v9.5M160.6 99.8v8.4M49.9 110.1h5.4M49.9 110.9h5.4M50.1 101.3h5.2M50.1 112.6v1.7h-1.7M50.1 106.6v1.8M50.2 103v1.7M50.2 106.6v1.8M59.9 109h8.5M62.3 103.9h1.7v1.7"/>
<path d="M64.2 104.8v8.5M67.7 112.3l-1.9 .4M68.4 115l-1.4 1h-1.7M70.3 110.1h8.6M70.3 110.9h8.6M74.6 105.8v9.4M80.7 109h8.5M84.9 104.8v8.5M87 103.9h-1.7l-.1 1.7M97.1 118.8h-1.7v1.8M99.6 111v9.6M110.6 101v18.4"/>
<path d="M114.8 101v7.9M114.8 110.8v7.8M116.6 109.8h2.7M116.6 115.5h2.7M116.7 111.5v.2M116.7 113.6v.2M124.5 115.1v2.9M126.3 117.8h3.4M130.3 102.5v4.4M130.3 106.9h4.3M130.3 110.3h4.3M132 102.6h.6"/>
<path d="M134.5 103.5v1.7M134.5 112.1v1.7M135.5 117.8h3.5M138 117.3h8.5M138.4 102.6h.6M140.7 102.5v4.3M140.7 115.1v2.9M140.7 104.5h4M140.8 115h3.9M142.3 113.1v8.5M144.5 106.2v2.6M144.5 110.7v2.6"/>
<path d="M151.1 111.2v9.6M160.6 110.1v8.5M62.7 129.3h7.8M62.7 122.2h4.8M62.8 131.9h7.7M62.9 124v.8M62.9 125.8v1.7M62.9 133.6v3M62.9 138.5v3M73.1 126.1h1.7M76.5 125.9v2.4M77.6 127.7h14.6"/>
<path d="M78.6 125.9v2.4M78.6 128.3h6.4M80.3 126.1h1.7M81.6 122.2h18.1M81.6 123.1h14M84.8 130v4.8M84.8 136.7v4.8M92 129.4v5.1M92 136.4v5.1M95.4 124.8v1.7M110.6 121.3v18.3M114.7 120.3h4.6"/>
<path d="M115.7 127.4h3.6M115.7 130h3.6M115.9 123.9v1.7M115.9 131.7v1.7M134 126.4h5.6M134.2 128.1v4.8M134.2 134.8v4.8M141.4 122.5h9.9M141.4 120.3h19.3M151.8 138.2l-.5 1.3M153.1 122.5h13.6M154.3 135.7l-1 .7"/>
<path d="M166.5 124.2v6.7M166.5 132.8v6.7M62.8 143.2h4.7M67.6 143.3v2.6M69.3 145.7h2.4M73.1 148.4h1.7M76.5 143.3v5.3M77.5 145.7h2.3M77.6 143.2h14.6M78.6 143.3v5.3M78.6 143.2h6.3M80.3 148.4h1.7"/>
<path d="M81.5 143.3v2.6M110.4 141.3h8.9M134 141.3h5.7M136.3 142.4h1.7M139.7 141.3v1.3M141.8 141.3v1.3M143.5 142.4h1.7M157.4 141.2h9.3"/>
</g>
<g fill="#0ff" stroke="#0ff" stroke-width=".21">
<path d="M55.2 50.8l.3 1.7h-.6z"/>
<path d="M54.9 71.1h.6l-.3 1.7z"/>
<path d="M59.8 75.1l1.7-.3v.6z"/>
<path d="M67.7 74.8l1.8 .3-1.8 .3z"/>
<path d="M69.4 75.1l1.7-.3v.6z"/>
<path d="M86.9 74.8l1.8 .3-1.8 .3z"/>
<path d="M100.4 67.6l.2 1.7h-.5z"/>
<path d="M100.1 71.1h.5l-.2 1.7z"/>
<path d="M70.6 35.7h.5l-.2 1.7z"/>
<path d="M70.9 38l.2 1.7h-.5z"/>
<path d="M72.1 33.2l1.7-.3v.5z"/>
<path d="M84.3 32.9l1.7 .3-1.7 .2z"/>
<path d="M81.3 36.1l1.7 .2-1.7 .3z"/>
<path d="M86 36.3l1.7-.2v.5z"/>
<path d="M81.4 48.3l1.6 .3-1.6 .3z"/>
<path d="M84.3 48.6l1.7-.3v.6z"/>
<path d="M70.3 48.9l1.7-.3v.5z"/>
<path d="M65.2 48.6l1.7 .3-1.7 .2z"/>
<path d="M60.5 62.7l.3 1.7h-.6z"/>
<path d="M60.2 60.1h.6l-.3 1.7z"/>
<path d="M100.1 60.1h.6l-.3 1.7z"/>
<path d="M100.4 50.8l.3 1.7h-.6z"/>
<path d="M94 60.9h.6l-.3 1.8z"/>
<path d="M94.3 50.8l.3 1.7h-.6z"/>
<path d="M81.3 77.1l1.7 .3-1.7 .3z"/>
<path d="M84.7 77.4l1.7-.3v.6z"/>
<path d="M70.3 45.6l1.8 .2-1.8 .3z"/>
<path d="M73.8 45.8l1.7-.2v.5z"/>
<path d="M67.6 145.7l1.7-.3v.6z"/>
<path d="M79.8 145.4l1.7 .3-1.7 .3z"/>
<path d="M74.8 148.2l1.7 .2-1.7 .3z"/>
<path d="M78.6 148.4l1.7-.2v.5z"/>
<path d="M62.6 141.5h.6l-.3 1.7z"/>
<path d="M62.9 131.9l.3 1.7h-.6z"/>
<path d="M62.6 127.5h.6l-.3 1.8z"/>
<path d="M62.9 122.2l.3 1.8h-.6z"/>
<path d="M74.8 125.8l1.7 .3-1.7 .2z"/>
<path d="M78.6 126.1l1.7-.3v.5z"/>
<path d="M84.5 141.5h.6l-.3 1.7z"/>
<path d="M84.8 128.3l.3 1.7h-.6z"/>
<path d="M91.8 141.5h.5l-.3 1.7z"/>
<path d="M92 127.7l.3 1.7h-.5z"/>
<path d="M99.3 120.6h.6l-.3 1.6z"/>
<path d="M99.6 97.9l.3 1.7h-.6z"/>
<path d="M95.4 123.1l.3 1.7h-.5z"/>
<path d="M95.2 120.6h.5l-.3 1.6z"/>
<path d="M55.4 93l1.7-.3v.6z"/>
<path d="M92.1 92.7l1.7 .3-1.7 .3z"/>
<path d="M55.4 95.6l1.7-.2v.5z"/>
<path d="M68.9 95.4l1.7 .2-1.7 .3z"/>
<path d="M49.9 108.4h.6l-.3 1.7z"/>
<path d="M50.2 101.3l.3 1.7h-.6z"/>
<path d="M49.8 108.4h.6l-.3 1.7z"/>
<path d="M50.1 110.9l.3 1.7h-.6z"/>
<path d="M78.5 99.4l.5 .2-.9 1.5z"/>
<path d="M67.7 112h1.7l-1.6 .6z"/>
<path d="M68.3 114.8l1.5-.7-1.2 1.2z"/>
<path d="M84.9 105.6h.6l-.4 1.7z"/>
<path d="M63.7 105.6h.6l-.2 1.7z"/>
<path d="M73.9 49.7l1.3 1.2-1.6-.7z"/>
<path d="M119.3 93.8l1.7-.3v.6z"/>
<path d="M133.8 93.5l1.7 .3-1.7 .3z"/>
<path d="M151.1 98.1l.3 1.7h-.6z"/>
<path d="M150.8 120.8h.6l-.3 1.7z"/>
<path d="M160.3 118.6h.5l-.2 1.7z"/>
<path d="M160.6 98.1l.2 1.7h-.5z"/>
<path d="M166.5 122.5l.3 1.7h-.6z"/>
<path d="M166.2 139.5h.6l-.3 1.7z"/>
<path d="M110.6 99.3l.3 1.7h-.6z"/>
<path d="M110.3 139.6h.6l-.3 1.7z"/>
<path d="M115.6 125.6h.6l-.3 1.8z"/>
<path d="M115.9 130l.3 1.7h-.6z"/>
<path d="M114.5 118.6h.6l-.3 1.7z"/>
<path d="M114.8 99.3l.3 1.7h-.6z"/>
<path d="M116.7 109.8l.3 1.7h-.6z"/>
<path d="M116.4 113.8h.6l-.3 1.7z"/>
<path d="M144.5 104.5l.3 1.7h-.6z"/>
<path d="M144.2 113.3h.6l-.3 1.7z"/>
<path d="M134.2 105.2h.5l-.2 1.7z"/>
<path d="M134.5 110.3l.2 1.8h-.5z"/>
<path d="M130.3 102.6l1.7-.3v.6z"/>
<path d="M139 102.3l1.7 .3-1.7 .3z"/>
<path d="M124.5 117.8l1.8-.3v.6z"/>
<path d="M139 117.5l1.7 .3-1.7 .3z"/>
<path d="M138 142.2l1.7 .2-1.7 .3z"/>
<path d="M141.8 142.4l1.7-.2v.5z"/>
<path d="M134.2 126.4l.2 1.7h-.5z"/>
<path d="M133.9 139.6h.5l-.2 1.7z"/>
<path d="M154.2 135.5l1.7-.4-1.4 .9z"/>
<path d="M151 139.5l.6 .1-.5 1.7z"/>
<path d="M137.5 96.9l.6-.1 .1 1.7z"/>
</g>
<text font-size="6" x="79.6" y="165.7">3rd Angle Projection</text>
<g font-size="4.8">
<text x="69" y="83.8">Top View</text>
<text x="62.3" y="154">Front View</text>
<text x="117.8" y="150.9">Right Side View</text>
</g>
<g font-size="3.6">
<text x="123.2" y="180.1">Bench Vice Sliding Jaw</text>
<text x="122.5" y="186.5">Arup Bhowmik Pritom</text>
<text x="123.7" y="193.6">ID: 2025-2-60-330</text>
</g>
<g font-size="2.4">
<text x="76" y="34">16.30</text>
<text x="89.4" y="37.2">3.50</text>
<text x="57.7" y="46">R1.20</text>
<text x="64.5" y="42.3">0.72</text>
<text x="77.2" y="46.7">2.00</text>
<text x="58.8" y="49.7">4.00</text>
<text x="87.5" y="49.4">1.45</text>
<text x="62" y="59.3">1.00</text>
<text x="91.3" y="57.6">13.9012.90</text>
<text x="52.3" y="62.6">25.73</text>
<text x="61.6" y="75.9">11.24</text>
<text x="76.1" y="75.9">22.50</text>
<text x="94" y="75.3">6.10</text>
<text x="88.2" y="78.3">2.00</text>
<text x="71.6" y="93.8">44.90</text>
<text x="82.2" y="95.5">R11.25</text>
<text x="124.4" y="94.6">18.98</text>
<text x="126.9" y="90.5">R22.50</text>
<text x="59.9" y="96.5">17.84</text>
<text x="47.1" y="106.5">10.26</text>
<text x="55.8" y="104.7">Ø4.00</text>
<text x="87" y="104.7">Ø4.00</text>
<text x="132.4" y="103.5">12.17</text>
<text x="58" y="113.5">Ø12.30</text>
<text x="96.6" y="110.9">28.50</text>
<text x="111.8" y="110.7">24.55</text>
<text x="114.4" y="113.5">6.65</text>
<text x="132.2" y="109.5">4.00</text>
<text x="141.5" y="110.6">12.30</text>
<text x="148.2" y="111.2">28.50</text>
<text x="157.6" y="110.1">25.92</text>
<text x="43.8" y="115.2">1.00</text>
<text x="57.5" y="116.8">Ø13.30</text>
<text x="97" y="119.7">1.00</text>
<text x="129.6" y="118.7">18.90</text>
<text x="107.6" y="121.1">49.05</text>
<text x="60.6" y="126.6">8.20</text>
<text x="60.6" y="131.4">3.10</text>
<text x="82" y="126.9">2.40</text>
<text x="113.6" y="129.5">3.10</text>
<text x="81.7" y="136.6">17.40</text>
<text x="89" y="136.3">18.10</text>
<text x="131.1" y="134.6">17.40</text>
<text x="163.7" y="132.7">21.91</text>
<text x="59.8" y="138.4">13.20</text>
<text x="145.2" y="143.3">2.40</text>
<text x="150.7" y="138.2">77°</text>
<text x="71.5" y="146.5">16.30</text>
<text x="82" y="149.3">2.40</text>
</g>
</svg>
